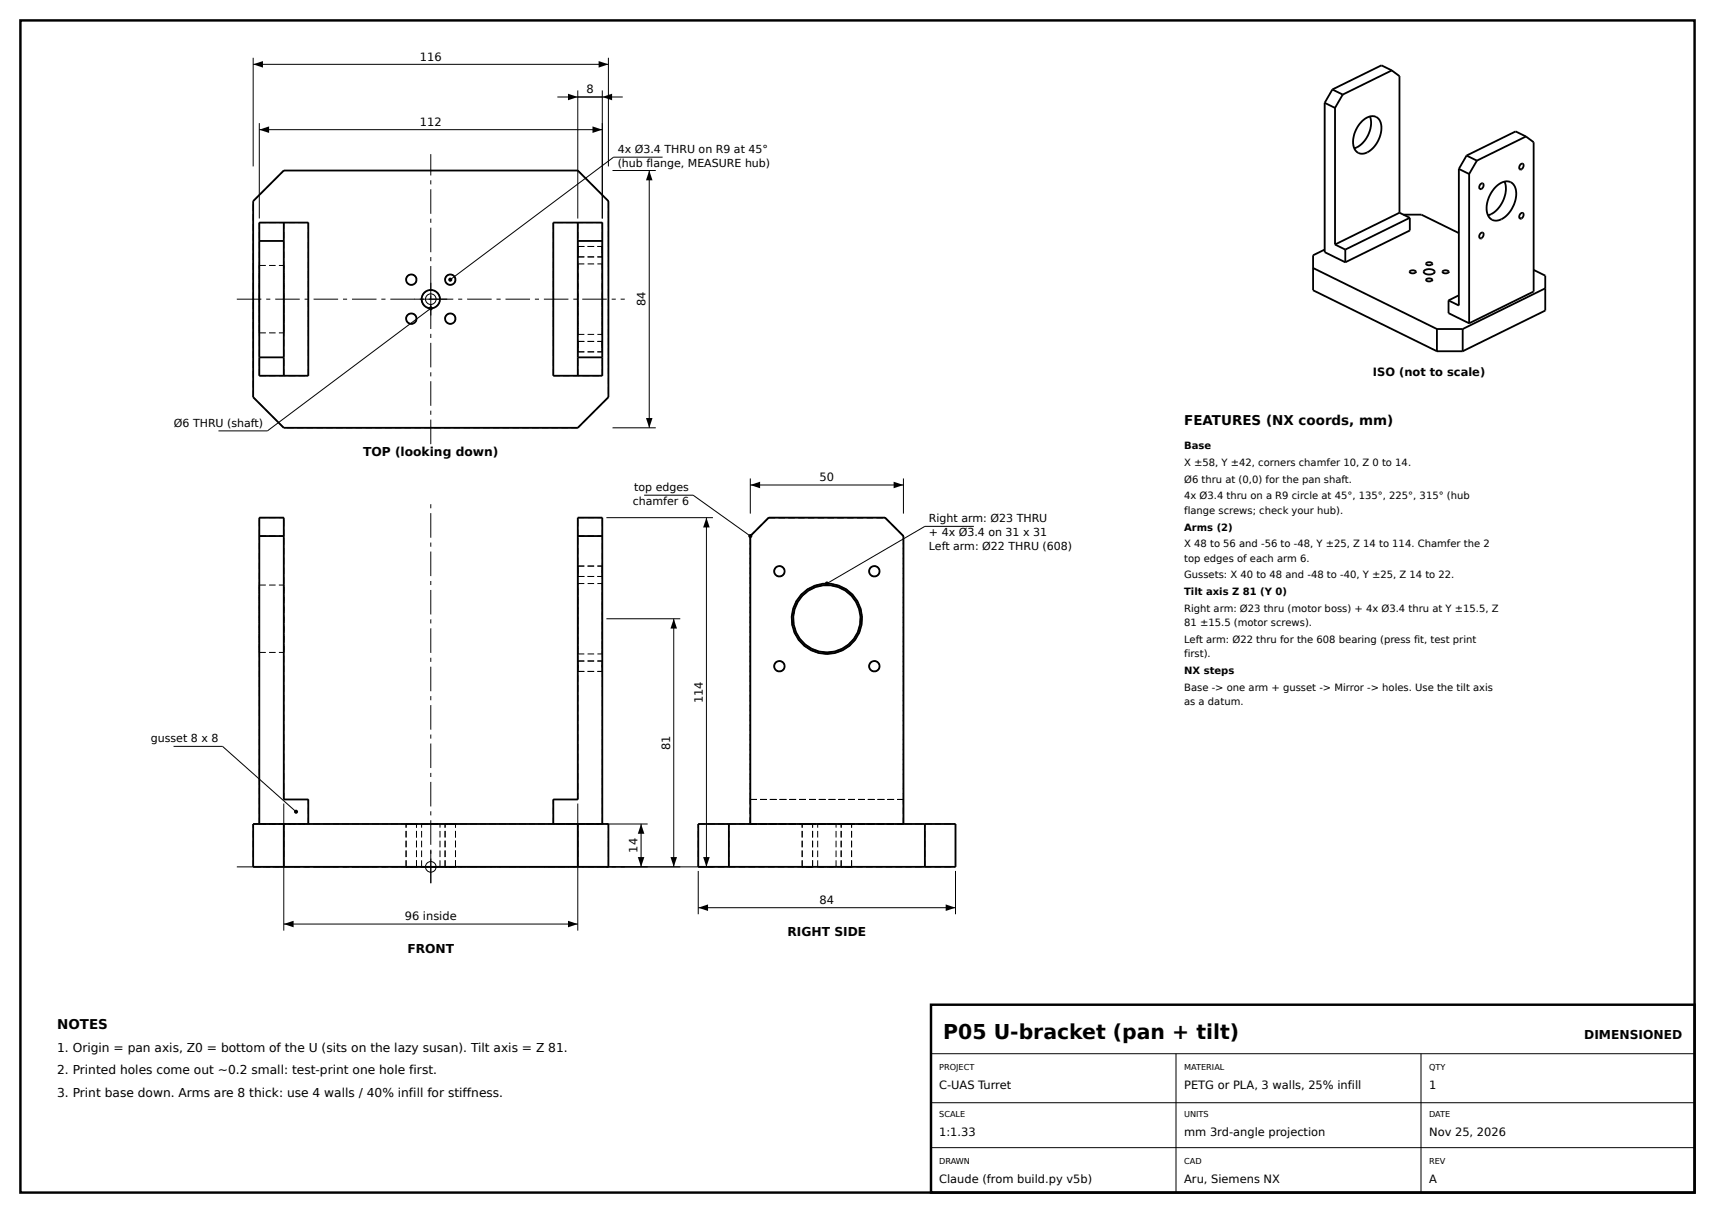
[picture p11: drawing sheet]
<svg xmlns="http://www.w3.org/2000/svg" width="420mm" height="297mm" viewBox="0 0 420 297" stroke-linecap="round" stroke-linejoin="round" font-family="sans-serif">
<g fill="none" stroke="#000" stroke-width=".24" stroke-dasharray="1.6 .8" stroke-linecap="butt">
<path d="M62 49.2l7.5-7.4M63.5 54.5h12M69.5 41.8h72M141.5 41.8l7.5 7.4M147.5 54.5h-12M149 49.2v48M63.5 73.2v-8.2M63.5 65v16.5M63.5 65h6M69.5 73.2v-8.2M69.5 65v16.5M102 78a1.28 1.28 0 0 0-1.8-1.1 1.28 1.28 0 0 0-.3 2.1 1.28 1.28 0 0 0 2.1-.7v-.3"/>
<path d="M102 68.5a1.28 1.28 0 0 0-1.8-1.2 1.28 1.28 0 0 0-.3 2.2 1.28 1.28 0 0 0 2.1-.7v-.3M107.8 73.2a2.25 2.25 0 0 0-3.3-2 2.25 2.25 0 0 0-.4 3.8 2.25 2.25 0 0 0 3.6-1.2l.1-.6M111.5 78a1.27 1.27 0 0 0-1.8-1.2 1.27 1.27 0 0 0-.2 2.2 1.27 1.27 0 0 0 2-.7v-.3M111.5 68.5a1.27 1.27 0 0 0-1.7-1.2 1.27 1.27 0 0 0-.3 2.1 1.27 1.27 0 0 0 2-.6v-.3M141.5 61.6v-1.3M141.5 60.3v2.6M141.5 62.9v-1.3M141.5 73.2v-8.6M141.5 64.6v17.3M141.5 62.9h6M141.5 60.3h6M141.5 64.6h6"/>
<path d="M147.5 61.6v-1.3M147.5 60.3v2.6M147.5 62.9v-1.3M147.5 73.2v-8.6M147.5 64.6v17.3M62 97.2v-48M63.5 92v-37.5M63.5 92h12M63.5 81.5v-8.3M63.5 81.5h6M69.5 92v-37.5M69.5 81.5v-8.3"/>
<path d="M75.5 92v-37.5M135.5 92h12M135.5 92v-37.5M141.5 92v-37.5M141.5 84.9v-1.3M141.5 83.6v2.5M141.5 86.1v-1.2M141.5 81.9v-8.7M141.5 86.1h6M141.5 83.6h6M141.5 81.9h6M147.5 92v-37.5"/>
<path d="M147.5 84.9v-1.3M147.5 83.6v2.5M147.5 86.1v-1.2M147.5 81.9v-8.7M149 97.2l-7.5 7.6M69.5 104.8l-7.5-7.6M141.5 104.8h-72M63.5 131.2h6M63.5 131.2v-4.4M63.5 126.8h6M69.5 131.2v-4.4M141.5 131.2h6"/>
<path d="M141.5 131.2v-4.4M141.5 138.6v2.5M141.5 126.8h6M141.5 138.6h6M147.5 131.2v-4.4M147.5 138.6v2.5M183.8 131.2l4.4-4.4M188.2 126.8h28.6M221.2 131.2l-4.4-4.4M63.5 159.8v-16.6M63.5 143.2v16.6M63.5 159.8h6"/>
<path d="M63.5 143.2h6M69.5 159.8v-16.6M69.5 143.2v16.6M141.5 141.1v-2.5M141.5 142.9v17.2M141.5 141.1h6M141.5 142.9h6M147.5 141.1v-2.5M147.5 142.9v17.2M190.9 141.1a1.28 1.28 0 0 0 1.1-1.8 1.28 1.28 0 0 0-2.1-.2 1.28 1.28 0 0 0 .7 2h.3M202.5 159.8a8.2 8.2 0 0 0 7.4-11.9 8.2 8.2 0 0 0-13.8-1.6 8.2 8.2 0 0 0 4.5 13.2l1.9 .3M214.1 141.1a1.28 1.28 0 0 0 1.2-1.8 1.28 1.28 0 0 0-2.2-.2 1.28 1.28 0 0 0 .7 2h.3"/>
<path d="M141.5 164.4v-2.5M141.5 161.9v2.5M141.5 160.1v-17.2M141.5 164.4h6M141.5 160.1h6M141.5 161.9h6M147.5 164.4v-2.5M147.5 161.9v2.5M147.5 160.1v-17.2M190.9 164.4a1.28 1.28 0 0 0 1.1-1.8 1.28 1.28 0 0 0-2.1-.3 1.28 1.28 0 0 0 .7 2.1h.3M202.5 160.1a8.6 8.6 0 0 0 7.8-12.3 8.6 8.6 0 0 0-14.5-1.7 8.6 8.6 0 0 0 4.7 13.8l2 .2M214.1 164.4a1.28 1.28 0 0 0 1.2-1.8 1.28 1.28 0 0 0-2.2-.3 1.28 1.28 0 0 0 .7 2.1h.3"/>
<path d="M69.5 195.8v-64.6M69.5 195.8h6M135.5 195.8h6M141.5 195.8v-64.6M183.8 195.8v-64.6M183.8 195.8h37.4M221.2 195.8v-64.6M62 212.2v-10.4M62 212.2h7.5M62 201.8h7.5M63.5 201.8h12M63.5 201.8v-70.6"/>
<path d="M69.5 212.2v-10.4M69.5 212.2h72M69.5 201.8h72M75.5 201.8v-6M99.5 212.2h2.5M99.5 201.8h2.5M99.5 212.2v-10.4M102 212.2h-2.5M102 201.8h-2.5M102 212.2v-10.4M103.2 212.2h4.6M103.2 201.8h4.6"/>
<path d="M103.2 212.2v-10.4M107.8 212.2h-4.6M107.8 201.8h-4.6M107.8 212.2v-10.4M109 212.2h2.5M109 201.8h2.5M109 212.2v-10.4M111.5 212.2h-2.5M111.5 201.8h-2.5M111.5 212.2v-10.4M135.5 201.8h12M135.5 201.8v-6"/>
<path d="M141.5 212.2v-10.4M141.5 212.2h7.5M141.5 201.8h7.5M147.5 201.8h-12M147.5 201.8v-70.6M149 212.2v-10.4M171 212.2h7.5M171 201.8h7.5M171 212.2v-10.4M178.5 212.2h48M178.5 201.8h48M178.5 212.2v-10.4"/>
<path d="M183.8 201.8h37.4M183.8 201.8v-6M183.8 201.8v-70.6M196.5 212.2h1.2M196.5 201.8h1.2M196.5 212.2v-10.4M197.7 212.2h1.3M197.7 201.8h1.3M199 212.2h-2.5M199 201.8h-2.5M199 212.2v-10.4M200.2 212.2h2.3"/>
<path d="M200.2 201.8h2.3M200.2 212.2v-10.4M202.5 212.2h2.3M202.5 201.8h2.3M204.8 212.2h-4.6M204.8 201.8h-4.6M204.8 212.2v-10.4M206 212.2h1.3M206 201.8h1.3M206 212.2v-10.4M207.3 212.2h1.2M207.3 201.8h1.2"/>
<path d="M208.5 212.2h-2.5M208.5 201.8h-2.5M208.5 212.2v-10.4M221.2 201.8v-6M221.2 201.8v-70.6M226.5 212.2v-10.4M226.5 212.2h7.5M226.5 201.8h7.5M234 212.2v-10.4"/>
</g>
<g fill="none" stroke="#000" stroke-width=".45">
<path d="M340.8 17.2l1.9 1.4v33.5M340.8 17.2l-2.5-1.2-12 5.9M340.8 17.2l-12 6M324.4 25.2v36.5l5.1 2.5M324.4 25.2l2.5 1.2M326.3 21.9l-1.9 3.3M326.3 21.9l2.5 1.3M326.9 26.4v33.5M328.8 23.2l-1.9 3.2M333.6 29.6a2.67 2.67 0 0 1 4.2-.2 6.5 6.5 0 0 1-2 7.3l-1 .7-1.1 .2a2.21 2.21 0 0 1-2.3-2.5 7.4 7.4 0 0 1 2.2-5.5zM335.5 28.5a6.3 6.3 0 0 1-3.7 7.8h-.2M359.2 38.1l-1.9 3.3"/>
<path d="M359.2 38.1l2.5 1.2M361.7 39.3l-1.9 3.3M373.7 33.4l1.9 1.4v36.6l-15.8 7.8M373.7 33.4l-12 5.9M373.7 33.4l-2.5-1.2-12 5.9M62 49.2l7.5-7.4h72l7.5 7.4v48l-7.5 7.6h-72l-7.5-7.6zM63.5 54.5h12v37.5h-12zM63.5 59h6M69.5 54.5v37.5M135.5 54.5h12v37.5h-12zM141.5 54.5v37.5M141.5 59h6"/>
<path d="M326.9 59.9l2.6 1.2M342.7 52.1l-15.8 7.8M342.7 52.1l2.6 1.2M343.7 52.6h4.4l9.2 4.5M345.3 53.3v3.1l-15.8 7.8M345.3 53.3l-15.8 7.8M357.3 41.4v33.4l-2.6-1.2M357.3 41.4l2.5 1.2M359.8 42.6v36.6M362.5 45.2a.44 .44 0 0 1 .6-.3 .44 .44 0 0 1 .2 .6l-.3 .6-.4 .2a.66 .66 0 0 1-.1-1.1zM362.7 57.1l.5-.1 .1 .5-.2 .6-.6 .3a.79 .79 0 0 1 .2-1.3zM366.4 45.6a2.88 2.88 0 0 1 4.2-.5 5.9 5.9 0 0 1-.6 6.4 4.3 4.3 0 0 1-3.9 2.5h-.3a2.6 2.6 0 0 1-1.7-3.1 7.9 7.9 0 0 1 2.3-5.3z"/>
<path d="M368.5 44.5a6.7 6.7 0 0 1-3.9 8.2h-.2M372.4 52.3a.52 .52 0 0 1 .7 .2 .52 .52 0 0 1-.2 .7l-.4 .3a.65 .65 0 0 1-.5-.6 .65 .65 0 0 1 .4-.6zM372.4 40.2a.53 .53 0 0 1 .7 .2 .53 .53 0 0 1-.2 .8l-.6 .3a.82 .82 0 0 1 .1-1.3zM321.6 65.6l30.3 15M324.4 61.1l-2.8 1.4v8.6l30.3 14.9M329.5 61.1v3.1M345.3 66.4l.8-.2a.41 .41 0 0 1 .5 0 .41 .41 0 0 1 .1 .5l-.8 .2a.5 .5 0 0 1-.6-.5zM348.8 66.2l.7-.2 .7-.1a.81 .81 0 0 1 1.1 .8l-.5 .4-.8 .1a1.15 1.15 0 0 1-1.3-.8zM349.3 64.4l.8-.2a.42 .42 0 0 1 .5 0 .42 .42 0 0 1 .1 .5l-.9 .2-.5-.1zM349.3 68.4l.8-.2a.4 .4 0 0 1 .5 0 .4 .4 0 0 1 0 .5l-.8 .2a.4 .4 0 0 1-.5-.5zM353.3 66.4a1.11 1.11 0 0 1 1.5 .1l-.2 .3-.7 .1a.43 .43 0 0 1-.6-.5zM354.7 73.6v3.1l5.1 2.5"/>
<path d="M357.3 72.3l-2.6 1.3M375.6 66.1l2.8 1.4v8.5l-20.2 10M378.4 70.6l-20.2 10M63.5 87.5h6M141.5 87.5h6M351.9 86h6.3M351.9 80.6h6.3M351.9 80.6v5.4M358.2 80.6v5.4M63.5 131.2h6M141.5 131.2h6M62 201.8h87v10.4h-87z"/>
<path d="M63.5 201.8v-75h6v69h6v6M69.5 201.8v10.4M135.5 201.8v-6h6v-69h6v75M141.5 201.8v10.4M171 201.8h63v10.4h-63zM178.5 201.8v10.4M183.8 201.8v-70.6l4.4-4.4h28.6l4.4 4.4v70.6M226.5 201.8v10.4"/>
<circle cx="100.7" cy="78" r="1.27"/>
<circle cx="100.7" cy="68.5" r="1.27"/>
<circle cx="105.5" cy="73.2" r="2.25"/>
<circle cx="110.3" cy="78" r="1.27"/>
<circle cx="110.3" cy="68.5" r="1.27"/>
<circle cx="190.9" cy="139.9" r="1.27"/>
<circle cx="214.1" cy="139.9" r="1.27"/>
<circle cx="202.5" cy="151.5" r="8.6"/>
<circle cx="202.5" cy="151.5" r="8.2"/>
<circle cx="190.9" cy="163.1" r="1.27"/>
<circle cx="214.1" cy="163.1" r="1.27"/>
</g>
<g fill="none" stroke="#000" stroke-width=".24">
<path d="M62 14.1v26.7M62 15.7h87M149 14.1v26.7M63.5 30.2v23.3M63.5 31.7h84M136.5 23.8h16M141.5 22.2v31.3M147.5 22.2v31.3M162.3 38.5h-12l-40 30M150 41.8h10.6M159 41.8v63M101.5 73.2h8"/>
<path d="M105.5 69.3v8M105.5 75.5l-40 30h-12M150 104.8h10.6M183.8 117.1v8.7M183.8 118.7h37.4M221.2 117.1v8.7M148.5 126.8h26.1M157.7 121.2h12l14.1 10M173 126.8v85.4M238.5 128.9h-12l-24 14M148.5 151.5h18.1M165 151.5v60.7"/>
<path d="M42.5 182.7h12l18 16.1M69.5 196.7v31.2M141.5 196.7v31.2M101.5 212.2h8M105.5 208.3v7.9M148.5 212.2h26.1M148.5 201.8h10.1M157 201.8v10.4M171 213.2v10.6M234 213.2v10.6M69.5 226.3h72M171 222.2h63"/>
<path d="M228 258h187M288 258v34M348 258v34M228 270h187M228 281h187"/>
<circle cx="105.5" cy="73.3" r="1.3"/>
<circle cx="105.5" cy="212.3" r="1.3"/>
</g>
<path d="M58 73.2h95M105.5 108.8v-71M58 212.2h95M105.5 216.2v-93.4" fill="none" stroke="#000" stroke-width=".24" stroke-dasharray="6 1.2 1 1.2" stroke-linecap="butt"/>
<g fill="#000">
<path d="M62 15.7l2.4-.7v1.6zM146.6 15l2.4 .7-2.4 .9zM63.5 31.7l2.4-.8v1.7zM139.1 22.9l2.4 .9-2.4 .7zM145.1 30.9l2.4 .8-2.4 .9zM147.5 23.8l2.4-.9v1.6zM159 41.8l.8 2.3h-1.6zM158.2 102.3h1.6l-.8 2.5zM183.8 118.7l2.3-.7v1.6zM218.9 118l2.3 .7-2.3 .9zM173 126.8l.8 2.3h-1.6zM165 151.5l.8 2.4h-1.6z"/>
<path d="M156.2 209.9h1.6l-.8 2.3zM157 201.8l.8 2.3h-1.6zM164.2 209.9h1.6l-.8 2.3zM172.2 209.9h1.6l-.8 2.3zM69.5 226.3l2.4-.9v1.6zM139.1 225.4l2.4 .9-2.4 .7zM171 222.2l2.4-.8v1.7zM231.6 221.4l2.4 .8-2.4 .9z"/>
<circle cx="105.5" cy="75.5" r=".5"/>
<circle cx="110.3" cy="68.5" r=".5"/>
<circle cx="183.8" cy="131.2" r=".5"/>
<circle cx="202.5" cy="142.9" r=".5"/>
<circle cx="72.5" cy="198.8" r=".5"/>
</g>
<path d="M5 5h410v287h-410zM228 246h187v46h-187z" fill="none" stroke="#000" stroke-width=".6"/>
<text font-size="5" x="231" y="254.5">P05 U-bracket (pan + tilt)</text>
<g font-size="3.3">
<text x="290" y="104">FEATURES (NX coords, mm)</text>
<text x="14" y="252">NOTES</text>
</g>
<g font-size="3">
<text x="88.9" y="111.7">TOP (looking down)</text>
<text x="99.8" y="233.3">FRONT</text>
<text x="192.8" y="229.2">RIGHT SIDE</text>
<text x="14" y="257.5">1. Origin = pan axis, Z0 = bottom of the U (sits on the lazy susan). Tilt axis = Z 81.</text>
<text x="388" y="254.5">DIMENSIONED</text>
<text x="14" y="263">2. Printed holes come out ~0.2 small: test-print one hole first.</text>
<text x="14" y="268.5">3. Print base down. Arms are 8 thick: use 4 walls / 40% infill for stiffness.</text>
</g>
<g font-size="2.8">
<text x="102.8" y="14.8">116</text>
<text x="143.6" y="22.9">8</text>
<text x="102.8" y="30.8">112</text>
<text x="158.1" y="75" transform="rotate(-90 158.1 75)">84</text>
<text x="336.2" y="92">ISO (not to scale)</text>
<text x="200.7" y="117.8">50</text>
<text x="172.1" y="172.2" transform="rotate(-90 172.1 172.2)">114</text>
<text x="164.1" y="183.7" transform="rotate(-90 164.1 183.7)">81</text>
<text x="156.1" y="208.8" transform="rotate(-90 156.1 208.8)">14</text>
<text x="200.7" y="221.3">84</text>
<text x="99.1" y="225.4">96 inside</text>
<text x="230" y="266.6">C-UAS Turret</text>
<text x="290" y="266.6">PETG or PLA, 3 walls, 25% infill</text>
<text x="350" y="266.6">1</text>
<text x="230" y="278.1">1:1.33</text>
<text x="290" y="278.1">mm 3rd-angle projection</text>
<text x="350" y="278.1">Nov 25, 2026</text>
<text x="230" y="289.6">Claude (from build.py v5b)</text>
<text x="290" y="289.6">Aru, Siemens NX</text>
<text x="350" y="289.6">A</text>
</g>
<g font-size="2.7">
<text x="151.3" y="37.5">4x Ø3.4 THRU on R9 at 45°</text>
<text x="151.3" y="40.9">(hub flange, MEASURE hub)</text>
<text x="42.6" y="104.5">Ø6 THRU (shaft)</text>
<text x="155" y="123.7">chamfer 6</text>
<text x="155.3" y="120.3">top edges</text>
<text x="227.5" y="127.9">Right arm: Ø23 THRU</text>
<text x="227.5" y="131.3">+ 4x Ø3.4 on 31 x 31</text>
<text x="227.5" y="134.7">Left arm: Ø22 THRU (608)</text>
<text x="36.9" y="181.7">gusset 8 x 8</text>
</g>
<g font-size="2.5">
<text x="290" y="110">Base</text>
<text x="290" y="114.1">X ±58, Y ±42, corners chamfer 10, Z 0 to 14.</text>
<text x="290" y="118.2">Ø6 thru at (0,0) for the pan shaft.</text>
<text x="290" y="122.3">4x Ø3.4 thru on a R9 circle at 45°, 135°, 225°, 315° (hub</text>
<text x="290" y="125.8">flange screws; check your hub).</text>
<text x="290" y="129.9">Arms (2)</text>
<text x="290" y="134">X 48 to 56 and -56 to -48, Y ±25, Z 14 to 114. Chamfer the 2</text>
<text x="290" y="137.5">top edges of each arm 6.</text>
<text x="290" y="141.6">Gussets: X 40 to 48 and -48 to -40, Y ±25, Z 14 to 22.</text>
<text x="290" y="145.7">Tilt axis Z 81 (Y 0)</text>
<text x="290" y="149.8">Right arm: Ø23 thru (motor boss) + 4x Ø3.4 thru at Y ±15.5, Z</text>
<text x="290" y="153.3">81 ±15.5 (motor screws).</text>
<text x="290" y="157.4">Left arm: Ø22 thru for the 608 bearing (press fit, test print</text>
<text x="290" y="160.9">first).</text>
<text x="290" y="165">NX steps</text>
<text x="290" y="169.1">Base -&gt; one arm + gusset -&gt; Mirror -&gt; holes. Use the tilt axis</text>
<text x="290" y="172.6">as a datum.</text>
</g>
<g font-size="2">
<text x="230" y="262">PROJECT</text>
<text x="290" y="262">MATERIAL</text>
<text x="350" y="262">QTY</text>
<text x="230" y="273.5">SCALE</text>
<text x="290" y="273.5">UNITS</text>
<text x="350" y="273.5">DATE</text>
<text x="230" y="285">DRAWN</text>
<text x="290" y="285">CAD</text>
<text x="350" y="285">REV</text>
</g>
</svg>
